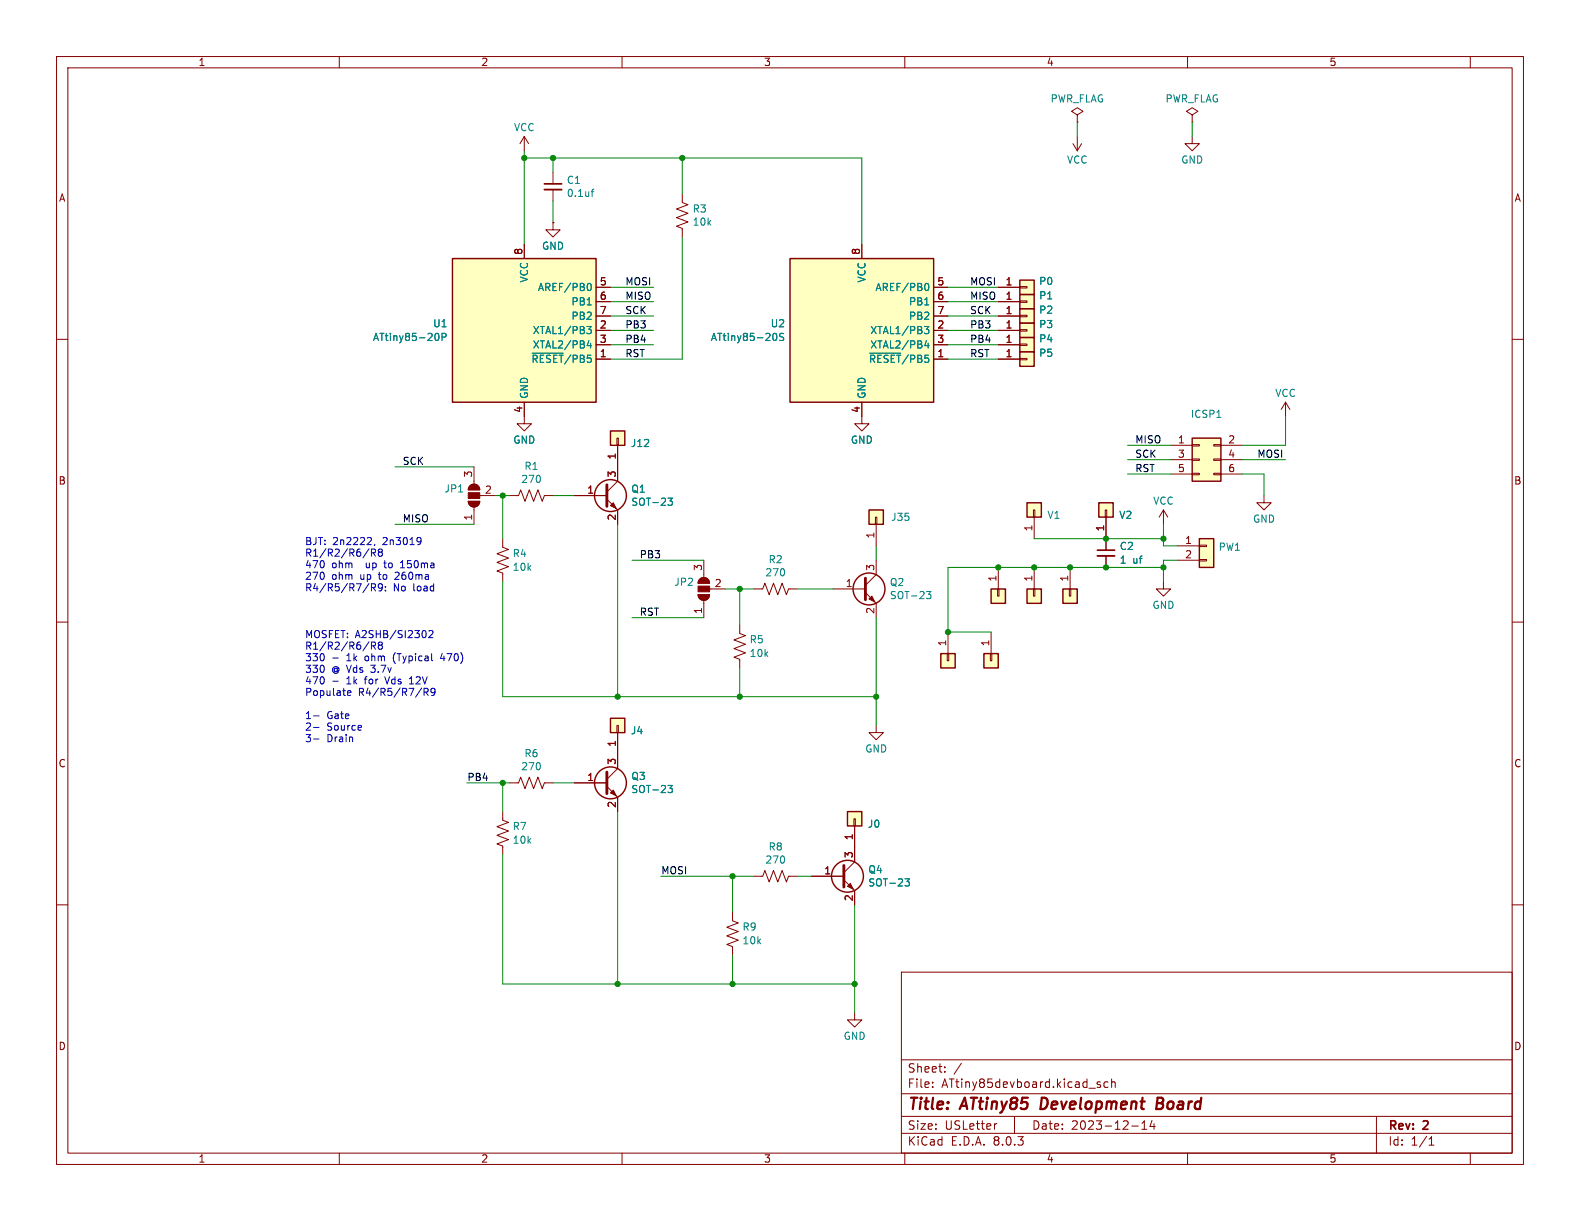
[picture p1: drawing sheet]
<svg xmlns="http://www.w3.org/2000/svg" width="279mm" height="216mm" viewBox="0 0 279 216" stroke-linecap="round" stroke-linejoin="round" font-family="sans-serif">
<g fill="none" stroke="#840000" stroke-width=".18">
<path d="M10 10h259.4v195.9h-259.4zM12 12h255.4v191.9h-255.4zM60 10v2M110 10v2M160 10v2M210 10v2M260 10v2M10 60h2M267.4 60h2M195.6 95.3v2M195.6 98.3v2M10 110h2"/>
<path d="M205.7 102.9v1.2h1.3l-1.3 1.3-1.2-1.3h1.2M267.4 110h2M90.2 138.4h1.5l.4-1 .7 2 .8-2 .8 2 .7-2 .8 2 .4-1h1.5M10 160h2M267.4 160h2M159.4 171.9h108v32h-108zM159.4 197.4h108M159.4 193.4h108M159.4 187.4h108M164.9 192.1v.2M164.9 191.4v.1M167.1 189.4v.2"/>
<path d="M167.1 188.7v.1M170 188l-1.3 1.9M176.3 198.7l-.3 .1M179.4 197.4v3M194.6 191.4l-.4-.1-.2 .2 .1 .2 .5 .2v.3h-.6M195.9 191.4l-.4-.1-.3 .3v.4l.2 .2h.5M196.6 191.4l.2-.1 .3 .1 .1 .9M196.6 190.8v1.5M200.1 199.1h1.2M201.9 199.7h.9M201.9 198.6l.5-.4v1.5M203.7 198.1l-.3 1.1h.9"/>
<path d="M204.1 198.7v1M243.4 197.4v6.5M60 203.9v2M110 203.9v2M159.4 200.4h108M160 203.9v2M210 203.9v2M252.7 202.5h.9M252.7 201.4l.4-.4v1.5M260 203.9v2"/>
</g>
<path d="M184.2 194.1l-.2 2h.5M204.6 195.1h.7M205.3 195.1l.2 .1M205.4 194.1h-.7l-.2 2 .9-.1M205.5 195l-.2 .1" fill="none" stroke="#840000" stroke-width=".4"/>
<path d="M194.1 98.3h3" fill="none" stroke="#840000" stroke-width=".33"/>
<path d="M194.1 97.3h3" fill="none" stroke="#840000" stroke-width=".3"/>
<path d="M212.1 95.3h2.5v5h-2.5z" fill="#ffffc2"/>
<path d="M208.3 96.5h3.8M208.3 99.1h3.8M212.1 98.9h1.3v.3h-1.3zM212.1 96.4h1.3v.2h-1.3zM143.5 154.9h5.7M149.2 155.6l1.9 1.9v2.5M151.1 149.9v2.5l-1.9 1.9" fill="none" stroke="#840000" stroke-width=".18"/>
<g fill="none" stroke="#840000" stroke-width=".25">
<path d="M212.1 95.3h2.5v5h-2.5z"/>
<circle cx="149.9" cy="154.9" r="2.82"/>
</g>
<path d="M149.2 153v3.8" fill="none" stroke="#840000" stroke-width=".51"/>
<path d="M149.9 156.7l.5-.5 .5 1z" fill="#840000" stroke="#840000" stroke-width=".18"/>
<path d="M160 155.4h.8l-.4 .5 .3 .1v.5l-.1 .2-.5-.1" fill="none" stroke="#008484" stroke-width=".18"/>
<path d="M107.9 76.2h2.6v2.5h-2.6z" fill="#ffffc2"/>
<path d="M109.1 77.5h.2v1.2h-.2zM109.2 78.7v6.4l-1.9 1.9M101.6 87.6h5.7M107.3 88.3l1.9 1.9v2.5" fill="none" stroke="#840000" stroke-width=".18"/>
<g fill="none" stroke="#840000" stroke-width=".25">
<path d="M107.9 76.2h2.6v2.5h-2.6z"/>
<circle cx="107.9" cy="87.6" r="2.82"/>
</g>
<path d="M107.3 85.7v3.8" fill="none" stroke="#840000" stroke-width=".51"/>
<path d="M107.9 89.4l.6-.5 .5 1z" fill="#840000" stroke="#840000" stroke-width=".18"/>
<path d="M118.1 88.1h.8l-.4 .5 .3 .1v.5l-.1 .2-.5-.1" fill="none" stroke="#008484" stroke-width=".18"/>
<path d="M107.9 127h2.6v2.5h-2.6z" fill="#ffffc2"/>
<path d="M101.6 138.4h5.7M107.3 139.1l1.9 1.9v2.5M109.1 128.3h.2v1.2h-.2zM109.2 129.5v6.4l-1.9 1.9" fill="none" stroke="#840000" stroke-width=".18"/>
<g fill="none" stroke="#840000" stroke-width=".25">
<path d="M107.9 127h2.6v2.5h-2.6z"/>
<circle cx="107.9" cy="138.4" r="2.82"/>
</g>
<path d="M107.3 136.5v3.8" fill="none" stroke="#840000" stroke-width=".51"/>
<path d="M107.9 140.2l.6-.5 .5 1z" fill="#840000" stroke="#840000" stroke-width=".18"/>
<path d="M118.1 138.9h.8l-.4 .5 .3 .1v.5l-.1 .2-.5-.1" fill="none" stroke="#008484" stroke-width=".18"/>
<path d="M181.6 88.9h2.5v2.5h-2.5z" fill="#ffffc2"/>
<path d="M154.9 99.1v2.5l-1.9 1.9M182.8 90.2h.2v1.2h-.2zM182.9 91.4v3.9M147.3 104.1h5.7M153 104.8l1.9 1.9v2.5M88.9 143.5v1.5l1 .4-2 .8 2 .7-2 .8 2 .8-2 .7 1 .4v1.5M133.3 154.9h1.6l.4-1 .7 2.1 .8-2.1 .7 2.1 .8-2.1 .8 2.1 .3-1.1h1.6" fill="none" stroke="#840000" stroke-width=".18"/>
<g fill="none" stroke="#840000" stroke-width=".25">
<path d="M181.6 88.9h2.5v2.5h-2.5z"/>
<circle cx="153.7" cy="104.1" r="2.82"/>
</g>
<path d="M153 102.2v3.8" fill="none" stroke="#840000" stroke-width=".51"/>
<path d="M153.7 105.9l.5-.5 .5 1z" fill="#840000" stroke="#840000" stroke-width=".18"/>
<path d="M163.8 104.6h.8l-.4 .5 .4 .1v.5l-.2 .2-.5-.1" fill="none" stroke="#008484" stroke-width=".18"/>
<path d="M153.7 90.2h2.5v2.5h-2.5z" fill="#ffffc2"/>
<path d="M154.8 91.4h.3v1.3h-.3zM154.9 92.7v3.8" fill="none" stroke="#840000" stroke-width=".18"/>
<path d="M153.7 90.2h2.5v2.5h-2.5z" fill="none" stroke="#840000" stroke-width=".25"/>
<path d="M80 45.7h25.4v25.4h-25.4z" fill="#ffffc2"/>
<path d="M80 45.7h25.4v25.4h-25.4z" fill="none" stroke="#840000" stroke-width=".25"/>
<g fill="none" stroke="#840000" stroke-width=".18">
<path d="M92.7 43.2v2.5M105.4 58.4h2.5M105.4 50.8h2.5M105.4 53.3h2.5M105.4 55.9h2.5M92.7 71.1v3.8h1.3l-1.3 1.3-1.3-1.3h1.3M105.4 63.5h2.5M105.4 61h2.5M82.8 88.6h2a1.02 1.02 0 0 1-1 1.1 1.02 1.02 0 0 1-1-1.1zM83.1 85.9a1.02 1.02 0 0 1 1.1-.2 1.02 1.02 0 0 1 .6 .9h-2zM83.8 82.6v3M83.8 89.7v3"/>
<path d="M84.8 87.6h2.8M90.2 87.6h1.5l.4-1 .7 2 .8-2 .8 2 .7-2 .8 2 .4-1h1.5M129.5 161.3v1.5l1.1 .4-2.1 .8 2.1 .7-2.1 .8 2.1 .7-2.1 .8 1 .4v1.5"/>
</g>
<path d="M77.1 59l.1-.1a.68 .68 0 0 1 .4 .7 .68 .68 0 0 1-.4 .6h-.1M78.2 59.6l.6-.1 .1-.1-.1-.3-.6-.2v1.3M103.8 57.7h.8l-.5 .5 .4 .1v.6l-.2 .1-.5-.1M104 50.2l.1-.1a.68 .68 0 0 1 .5 .6 .68 .68 0 0 1-.5 .7l-.1-.1M94.1 62.5h5.5M104.1 60.2l-.3 .9h.8M104.4 60.7v.8" fill="none" stroke="#008484" stroke-width=".18"/>
<g fill="#840000" stroke="#840000" stroke-width=".18">
<path d="M82.8 88.6h2a1.02 1.02 0 0 1-1 1.1 1.02 1.02 0 0 1-1-1.1z"/>
<path d="M82.8 87.1h2v1h-2z"/>
<path d="M83.1 85.9a1.02 1.02 0 0 1 1.1-.2 1.02 1.02 0 0 1 .6 .9h-2z"/>
</g>
<path d="M174 115.6h2.5v2.5h-2.5z" fill="#ffffc2"/>
<path d="M210.8 20.3l1-.6-1-.6-1 .6 1 .6v1.3M210.8 21.6h.1M175.1 115.6h.3v1.2h-.3zM175.3 111.8v3.8" fill="none" stroke="#840000" stroke-width=".18"/>
<path d="M174 115.6h2.5v2.5h-2.5z" fill="none" stroke="#840000" stroke-width=".25"/>
<path d="M166.4 115.6h2.5v2.5h-2.5z" fill="#ffffc2"/>
<path d="M133.3 104.1h1.6l.4-1 .7 2.1 .8-2.1 .7 2.1 .8-2.1 .8 2.1 .3-1.1h1.6M167.5 115.6h.3v1.2h-.3zM167.6 111.8v3.8" fill="none" stroke="#840000" stroke-width=".18"/>
<path d="M166.4 115.6h2.5v2.5h-2.5z" fill="none" stroke="#840000" stroke-width=".25"/>
<path d="M194.3 88.9h2.5v2.5h-2.5z" fill="#ffffc2"/>
<path d="M195.5 90.2h.2v1.2h-.2zM195.6 91.4v3.9" fill="none" stroke="#840000" stroke-width=".18"/>
<path d="M194.3 88.9h2.5v2.5h-2.5z" fill="none" stroke="#840000" stroke-width=".25"/>
<path d="M181.6 104.1h2.5v2.6h-2.5z" fill="#ffffc2"/>
<path d="M182.8 104.1h.2v1.3h-.2zM182.9 100.3v3.8" fill="none" stroke="#840000" stroke-width=".18"/>
<path d="M181.6 104.1h2.5v2.6h-2.5z" fill="none" stroke="#840000" stroke-width=".25"/>
<path d="M175.3 104.1h2.5v2.6h-2.5z" fill="#ffffc2"/>
<path d="M176.4 104.1h.3v1.3h-.3zM176.5 100.3v3.8" fill="none" stroke="#840000" stroke-width=".18"/>
<path d="M175.3 104.1h2.5v2.6h-2.5z" fill="none" stroke="#840000" stroke-width=".25"/>
<path d="M188 104.1h2.5v2.6h-2.5z" fill="#ffffc2"/>
<path d="M88.9 95.3v1.5l1 .4-2 .7 2 .8-2 .7 2 .8-2 .8 1 .3v1.6M124.5 99.1v3M123.4 105.2h2.1a1.02 1.02 0 0 1-1 1 1.02 1.02 0 0 1-1.1-1zM123.7 102.4a1.02 1.02 0 0 1 1.1-.2 1.02 1.02 0 0 1 .7 .9h-2.1zM124.5 106.2v3M125.5 104.1h2.8M189.1 104.1h.3v1.3h-.3zM189.2 100.3v3.8" fill="none" stroke="#840000" stroke-width=".18"/>
<path d="M188 104.1h2.5v2.6h-2.5z" fill="none" stroke="#840000" stroke-width=".25"/>
<g fill="#840000" stroke="#840000" stroke-width=".18">
<path d="M123.4 105.2h2.1a1.02 1.02 0 0 1-1 1 1.02 1.02 0 0 1-1.1-1z"/>
<path d="M123.4 103.6h2.1v1h-2.1z"/>
<path d="M123.7 102.4a1.02 1.02 0 0 1 1.1-.2 1.02 1.02 0 0 1 .7 .9h-2.1z"/>
</g>
<path d="M149.9 143.5h2.5v2.6h-2.5z" fill="#ffffc2"/>
<g fill="none" stroke="#840000" stroke-width=".18">
<path d="M92.7 24.1l-.8 1.3M92.7 24.1v2.6M92.7 24.1l.8 1.3M97.8 39.4v1.2h1.3l-1.3 1.3-1.3-1.3h1.3M97.8 39.4h.1M97.8 30.5v2M97.8 33.5v2.1M120.6 34.3v1.5l1.1 .4-2.1 .8 2.1 .7-2.1 .8 2.1 .7-2.1 .8 1 .4v1.5M152.4 73.7v1.2h1.3l-1.3 1.3-1.3-1.3h1.3M130.8 110.5v1.5l1 .4-2 .8 2 .7-2 .8 2 .7-2 .8 1 .4v1.5M154.9 128.3v1.2h1.3l-1.3 1.3-1.2-1.3h1.2M151 144.8h.3v1.3h-.3z"/>
<path d="M151.1 146.1v3.8M151.1 179.1v1.2h1.3l-1.3 1.3-1.2-1.3h1.2"/>
</g>
<path d="M149.9 143.5h2.5v2.6h-2.5z" fill="none" stroke="#840000" stroke-width=".25"/>
<path d="M96.3 33.5h3" fill="none" stroke="#840000" stroke-width=".33"/>
<path d="M96.3 32.5h3" fill="none" stroke="#840000" stroke-width=".3"/>
<path d="M104.5 33.9h.5M105 33.5l-.3 .2v1" fill="none" stroke="#008484" stroke-width=".18"/>
<path d="M139.7 45.7h25.4v25.4h-25.4z" fill="#ffffc2"/>
<path d="M139.7 45.7h25.4v25.4h-25.4z" fill="none" stroke="#840000" stroke-width=".25"/>
<g fill="none" stroke="#840000" stroke-width=".18">
<path d="M190.5 20.3l1-.6-1-.6-1 .6 1 .6v1.3M190.5 21.6h.1M152.4 43.2v2.5M165.1 58.4h2.5M165.1 50.8h2.5M165.1 53.3h2.5M165.1 55.9h2.5M152.4 71.1v2.6M165.1 63.5h2.5M165.1 61h2.5M205.7 90.2l-.7 1.2M205.7 90.2v2.5"/>
<path d="M205.7 90.2l.8 1.2"/>
</g>
<path d="M136.8 59l.2-.1a.68 .68 0 0 1 .4 .7 .68 .68 0 0 1-.4 .6h-.2M138.6 59l-.5-.1-.2 .2v.3l.6 .3 .1 .3-.3 .2h-.4M163.5 57.7h.7l-.4 .5 .4 .1v.6l-.2 .1-.5-.1M163.7 50.2l.1-.1a.68 .68 0 0 1 .5 .6 .68 .68 0 0 1-.5 .7l-.1-.1M153.8 62.5h5.5M163.8 60.2l-.3 .9h.8M164.1 60.7v.8" fill="none" stroke="#008484" stroke-width=".18"/>
<path d="M210.8 77.5h5.1v7.6h-5.1z" fill="#ffffc2"/>
<g fill="none" stroke="#840000" stroke-width=".18">
<path d="M207 78.7h3.8M210.8 78.6h1.3v.3h-1.3zM214.6 78.6h1.3v.3h-1.3zM215.9 78.7h3.8M227.3 71.1l-.7 1.3M227.3 71.1v2.6M227.3 71.1l.8 1.3M207 81.3h3.8M207 83.8h3.8M210.8 83.7h1.3v.2h-1.3zM210.8 81.2h1.3v.2h-1.3zM214.6 83.7h1.3v.2h-1.3z"/>
<path d="M214.6 81.2h1.3v.2h-1.3zM215.9 81.3h3.8M215.9 83.8h3.8M223.5 87.6v1.3h1.3l-1.3 1.3-1.3-1.3h1.3"/>
</g>
<path d="M210.8 77.5h5.1v7.6h-5.1z" fill="none" stroke="#840000" stroke-width=".25"/>
<path d="M215.2 73.8h.7" fill="none" stroke="#008484" stroke-width=".18"/>
<path d="M180.3 52.1h2.6v2.5h-2.6z" fill="#ffffc2"/>
<path d="M176.5 53.3h3.8M180.3 53.2h1.3v.3h-1.3z" fill="none" stroke="#840000" stroke-width=".18"/>
<path d="M180.3 52.1h2.6v2.5h-2.6z" fill="none" stroke="#840000" stroke-width=".25"/>
<path d="M180.3 54.6h2.6v2.6h-2.6z" fill="#ffffc2"/>
<path d="M176.5 55.9h3.8M180.3 55.8h1.3v.2h-1.3z" fill="none" stroke="#840000" stroke-width=".18"/>
<path d="M180.3 54.6h2.6v2.6h-2.6z" fill="none" stroke="#840000" stroke-width=".25"/>
<path d="M180.3 57.2h2.6v2.5h-2.6z" fill="#ffffc2"/>
<path d="M176.5 58.4h3.8M180.3 58.3h1.3v.2h-1.3z" fill="none" stroke="#840000" stroke-width=".18"/>
<path d="M180.3 57.2h2.6v2.5h-2.6z" fill="none" stroke="#840000" stroke-width=".25"/>
<path d="M180.3 59.7h2.6v2.5h-2.6z" fill="#ffffc2"/>
<path d="M176.5 61h3.8M180.3 60.8h1.3v.3h-1.3z" fill="none" stroke="#840000" stroke-width=".18"/>
<path d="M180.3 59.7h2.6v2.5h-2.6z" fill="none" stroke="#840000" stroke-width=".25"/>
<path d="M180.3 49.5h2.6v2.6h-2.6z" fill="#ffffc2"/>
<path d="M176.5 50.8h3.8M180.3 50.7h1.3v.2h-1.3z" fill="none" stroke="#840000" stroke-width=".18"/>
<path d="M180.3 49.5h2.6v2.6h-2.6z" fill="none" stroke="#840000" stroke-width=".25"/>
<path d="M180.3 62.2h2.6v2.6h-2.6z" fill="#ffffc2"/>
<g fill="none" stroke="#840000" stroke-width=".18">
<path d="M97.8 39.4h.1M189.7 25.4l.8 1.3M190.5 24.1v2.6M191.3 25.4l-.8 1.3M210.8 24.1v1.3h1.3l-1.3 1.3-1.3-1.3h1.3M92.7 43.2v2.5M105.4 58.4h2.5M105.4 50.8h2.5M105.4 53.3h2.5M105.4 55.9h2.5M152.4 43.2v2.5M165.1 58.4h2.5"/>
<path d="M165.1 50.8h2.5M165.1 53.3h2.5M165.1 55.9h2.5M176.5 58.4h3.8M176.5 50.8h3.8M176.5 53.3h3.8M176.5 55.9h3.8M92.7 71.1v2.6M105.4 63.5h2.5M105.4 61h2.5M109.2 78.7v6.4M152.4 71.1v2.6"/>
<path d="M165.1 63.5h2.5M165.1 61h2.5M176.5 63.5h3.8M176.5 61h3.8M180.3 63.4h1.3v.2h-1.3zM101.6 87.6h5.7M109.2 90.2v2.5M195.6 91.4v5.9M195.6 98.3v2M101.6 138.4h5.7M109.2 129.5v6.4M109.2 141v2.5"/>
<path d="M143.5 154.9h5.7M151.1 146.1v6.3M151.1 157.5v2.5"/>
</g>
<path d="M180.3 62.2h2.6v2.6h-2.6z" fill="none" stroke="#840000" stroke-width=".25"/>
<g fill="none" stroke="#0000c2" stroke-width=".18">
<path d="M65.3 97l-1.1 1.7M65.7 97.8l.6-.1 .1-.2-.1-.3-.6-.1v1.3M66 97.8l.4 .6M66.3 96.2l-.1 .3M67.1 97.6l-.2-.2 .2-.3h.4l.1 .2-.2 .3M67.1 97.6l-.2 .3v.2l.2 .3h.3l.2-.3v-.2l-.2-.3M67.1 97.6h.3M71.1 99.3l-.3 .2M74.2 95l.2 .2a1.03 1.03 0 0 1-.2 1M74.4 95.6l-.2 .2M58.8 116.4h1M65.3 113.5l-1.1 1.6"/>
<path d="M65.7 103.2v1.3M65.7 113.5v1.3M66 114.2l.4 .6M66 103.9l.4 .6M66.2 113.5l.2 .3-.1 .3-.6 .1M66.3 103.3l.1 .2-.1 .3-.6 .1M67.1 113.5l-.2 .3 .2 .3M67.1 103.2l-.2 .3 .1 .4 .4 .1 .2-.2M67.1 114.1l-.2 .2v.3l.2 .2h.3l.2-.2v-.3l-.2-.2M67.1 114.1h.3M67.4 113.5l.2 .3-.2 .3M67.4 103.2l.2 .1a.84 .84 0 0 1-.3 1.2h-.3"/>
<path d="M68 119.7l.5 1.2M68.2 104.4v.1M68.2 103.7v.1M70.8 100.4h.7M72.6 119.8l-.2 .2M75.2 111.6l.2 .4-.2 .6M75.8 111.6l.5-.1 .3 .3-.8 1h.8M78.2 115.5l-.3 .9h.8M55.5 126.6h.9M55.5 128.6h.9M55.5 130.7h.9M58.8 120.5h1"/>
<path d="M61.4 122.6l.7-.2-.1-.2-.4-.1-.2 .2 .1 .6h.5M72.4 120.9h.7M74.6 121.6l-1.1 1.7M75 121.7v1.3M75.3 122.4l.4 .6M75.5 121.7l.2 .3v.3l-.7 .1M76.4 121.7l-.2 .3 .1 .4 .4 .1 .2-.2M76.7 121.7l.2 .1a.84 .84 0 0 1-.3 1.2h-.3"/>
</g>
<g fill="none" stroke="#008400" stroke-width=".18">
<path d="M92.7 27.9h59.7v15.3M92.7 26.7v16.5M97.8 27.9v2.6M97.8 35.6v3.8M120.6 27.9v6.4M190.5 21.6v2.5M210.8 21.6v2.5M107.9 58.4h7.7M107.9 50.8h7.7M107.9 53.3h7.7M107.9 55.9h7.7M120.6 41.9v21.6h-12.7"/>
<path d="M167.6 58.4h8.9M167.6 50.8h8.9M167.6 53.3h8.9M167.6 55.9h8.9M107.9 61h7.7M167.6 61h8.9M167.6 63.5h8.9M199.4 78.7h7.6M227.3 73.7v5h-7.6M69.8 92.7h14M69.8 82.6h14M87.6 87.6h2.6"/>
<path d="M88.9 87.6v7.7M97.8 87.6h3.8M109.2 92.7v30.5M111.8 99.1h12.7M154.9 96.5v2.6M182.9 95.3h22.8M199.4 81.3h7.6M199.4 83.8h7.6M205.7 92.7v3.8h2.6M208.3 99.1h-2.6v3.8M219.7 81.3h7.6M219.7 83.8h3.8v3.8"/>
<path d="M88.9 102.9v20.3h66M111.8 109.2h12.7M128.3 104.1h5M130.8 104.1v6.4M130.8 118.1v5.1M141 104.1h6.3M154.9 109.2v19.1M205.7 100.3h-38.1v11.5h7.7M82.5 138.4h7.7M88.9 138.4v5.1M97.8 138.4h3.8M88.9 151.1v22.9h62.2"/>
<path d="M109.2 143.5v30.5M116.8 154.9h16.5M129.5 154.9v6.4M141 154.9h2.5M129.5 168.9v5.1M151.1 160v19.1"/>
</g>
<g fill="none" stroke="#008484" stroke-width=".18">
<path d="M77.1 59l.1-.1a.68 .68 0 0 1 .4 .7 .68 .68 0 0 1-.4 .6h-.1M78.2 59.6l.6-.1 .1-.1-.1-.3-.6-.2v1.3M103.8 57.7h.8l-.5 .5 .4 .1v.6l-.2 .1-.5-.1M104 50.2l.1-.1a.68 .68 0 0 1 .5 .6 .68 .68 0 0 1-.5 .7l-.1-.1M136.8 59l.2-.1a.68 .68 0 0 1 .4 .7 .68 .68 0 0 1-.4 .6h-.2M138.6 59l-.5-.1-.2 .2v.3l.6 .3 .1 .3-.3 .2h-.4M163.5 57.7h.7l-.4 .5 .4 .1v.6l-.2 .1-.5-.1M163.7 50.2l.1-.1a.68 .68 0 0 1 .5 .6 .68 .68 0 0 1-.5 .7l-.1-.1M94.1 62.5h5.5M104.1 60.2l-.3 .9h.8M104.4 60.7v.8M153.8 62.5h5.5"/>
<path d="M163.8 60.2l-.3 .9h.8M164.1 60.7v.8M118.1 88.1h.8l-.4 .5 .3 .1v.5l-.1 .2-.5-.1M118.1 138.9h.8l-.4 .5 .3 .1v.5l-.1 .2-.5-.1M160 155.4h.8l-.4 .5 .3 .1v.5l-.1 .2-.5-.1"/>
</g>
<g fill="#008400" stroke="#008400" stroke-width=".18">
<circle cx="130.8" cy="123.2" r=".46"/>
<circle cx="88.9" cy="87.6" r=".46"/>
<circle cx="88.9" cy="138.4" r=".46"/>
<circle cx="109.2" cy="123.2" r=".46"/>
<circle cx="205.7" cy="95.3" r=".46"/>
<circle cx="205.7" cy="100.3" r=".46"/>
<circle cx="182.9" cy="100.3" r=".46"/>
<circle cx="195.6" cy="100.3" r=".46"/>
<circle cx="189.2" cy="100.3" r=".46"/>
<circle cx="195.6" cy="95.3" r=".46"/>
<circle cx="176.5" cy="100.3" r=".46"/>
<circle cx="167.6" cy="111.8" r=".46"/>
<circle cx="109.2" cy="174" r=".46"/>
<circle cx="130.8" cy="104.1" r=".46"/>
<circle cx="129.5" cy="154.9" r=".46"/>
<circle cx="129.5" cy="174" r=".46"/>
<circle cx="151.1" cy="174" r=".46"/>
<circle cx="154.9" cy="123.2" r=".46"/>
<circle cx="97.8" cy="27.9" r=".46"/>
<circle cx="92.7" cy="27.9" r=".46"/>
<circle cx="120.6" cy="27.9" r=".46"/>
</g>
<g font-size="2.8" fill="#840000">
<text x="160.4" y="196.8">Title:</text>
<text x="170.1" y="196.8">ATtiny85</text>
<text x="184.9" y="196.8">Development</text>
<text x="206.1" y="196.8">Board</text>
</g>
<g font-size="2.1" fill="#840000">
<text x="160.4" y="189.9">Sheet:</text>
<text x="160.4" y="192.6">File:</text>
<text x="166.5" y="192.6">ATtiny85devboard.kicad_sch</text>
<text x="160.4" y="202.8">KiCad</text>
<text x="160.4" y="200">Size:</text>
<text x="167.1" y="200">USLetter</text>
<text x="168.1" y="202.8">E.D.A.</text>
<text x="175.7" y="202.8">8.0.3</text>
<text x="182.4" y="200">Date:</text>
<text x="189.4" y="200">2023-12-14</text>
<text x="245.4" y="200.2">Rev:</text>
<text x="245.4" y="202.8">Id:</text>
<text x="249.5" y="202.8">1/1</text>
<text x="251.8" y="200.2">2</text>
</g>
<g font-size="1.8" fill="#840000">
<text x="35" y="11.9">1</text>
<text x="85" y="11.9">2</text>
<text x="135" y="11.9">3</text>
<text x="185" y="11.9">4</text>
<text x="235" y="11.9">5</text>
<text x="10.3" y="35.9">A</text>
<text x="267.7" y="35.9">A</text>
<text x="92.5" y="45.2" transform="rotate(-90 92.5 45.2)">8</text>
<text x="152.1" y="45.2" transform="rotate(-90 152.1 45.2)">8</text>
<text x="106" y="50.5">5</text>
<text x="106" y="53.1">6</text>
<text x="165.7" y="50.5">5</text>
<text x="165.7" y="53.1">6</text>
<text x="177.7" y="53.1">1</text>
<text x="177.7" y="50.5">1</text>
<text x="106" y="58.2">2</text>
<text x="106" y="55.6">7</text>
<text x="165.7" y="58.2">2</text>
<text x="165.7" y="55.6">7</text>
<text x="177.7" y="55.6">1</text>
<text x="177.7" y="58.2">1</text>
<text x="106" y="63.2">1</text>
<text x="106" y="60.7">3</text>
<text x="165.7" y="63.2">1</text>
<text x="165.7" y="60.7">3</text>
<text x="177.7" y="60.7">1</text>
<text x="177.7" y="63.2">1</text>
<text x="92.5" y="73.1" transform="rotate(-90 92.5 73.1)">4</text>
<text x="152.1" y="73.1" transform="rotate(-90 152.1 73.1)">4</text>
<text x="109" y="81.4" transform="rotate(-90 109 81.4)">1</text>
<text x="208.2" y="78.5">1</text>
<text x="208.2" y="81">3</text>
<text x="208.2" y="83.6">5</text>
<text x="217.1" y="78.5">2</text>
<text x="217.1" y="81">4</text>
<text x="217.1" y="83.6">6</text>
<text x="10.3" y="85.9">B</text>
<text x="83.6" y="84.5" transform="rotate(-90 83.6 84.5)">3</text>
<text x="85.7" y="87.4">2</text>
<text x="103.8" y="87.4">1</text>
<text x="109" y="84.5" transform="rotate(-90 109 84.5)">3</text>
<text x="267.7" y="85.9">B</text>
<text x="83.6" y="92.1" transform="rotate(-90 83.6 92.1)">1</text>
<text x="109" y="92.1" transform="rotate(-90 109 92.1)">2</text>
<text x="154.7" y="95.3" transform="rotate(-90 154.7 95.3)">1</text>
<text x="182.6" y="94.1" transform="rotate(-90 182.6 94.1)">1</text>
<text x="195.3" y="94.1" transform="rotate(-90 195.3 94.1)">1</text>
<text x="124.2" y="101" transform="rotate(-90 124.2 101)">3</text>
<text x="154.7" y="101" transform="rotate(-90 154.7 101)">3</text>
<text x="209.5" y="96.3">1</text>
<text x="209.5" y="98.8">2</text>
<text x="126.3" y="103.9">2</text>
<text x="149.5" y="103.9">1</text>
<text x="176.3" y="102.9" transform="rotate(-90 176.3 102.9)">1</text>
<text x="182.6" y="102.9" transform="rotate(-90 182.6 102.9)">1</text>
<text x="189" y="102.9" transform="rotate(-90 189 102.9)">1</text>
<text x="124.2" y="108.7" transform="rotate(-90 124.2 108.7)">1</text>
<text x="154.7" y="108.7" transform="rotate(-90 154.7 108.7)">2</text>
<text x="167.4" y="114.4" transform="rotate(-90 167.4 114.4)">1</text>
<text x="175" y="114.4" transform="rotate(-90 175 114.4)">1</text>
<text x="10.3" y="135.9">C</text>
<text x="109" y="135.3" transform="rotate(-90 109 135.3)">3</text>
<text x="109" y="132.2" transform="rotate(-90 109 132.2)">1</text>
<text x="267.7" y="135.9">C</text>
<text x="103.8" y="138.2">1</text>
<text x="109" y="142.9" transform="rotate(-90 109 142.9)">2</text>
<text x="150.9" y="148.7" transform="rotate(-90 150.9 148.7)">1</text>
<text x="145.7" y="154.7">1</text>
<text x="150.9" y="151.8" transform="rotate(-90 150.9 151.8)">3</text>
<text x="150.9" y="159.5" transform="rotate(-90 150.9 159.5)">2</text>
<text x="10.3" y="185.9">D</text>
<text x="267.7" y="185.9">D</text>
<text x="35" y="205.8">1</text>
<text x="85" y="205.8">2</text>
<text x="135" y="205.8">3</text>
<text x="185" y="205.8">4</text>
<text x="235" y="205.8">5</text>
</g>
<g font-size="1.8" fill="#008484">
<text x="90.8" y="23.4">VCC</text>
<text x="185.7" y="18.3">PWR_FLAG</text>
<text x="206" y="18.3">PWR_FLAG</text>
<text x="188.6" y="29.1">VCC</text>
<text x="208.8" y="29.1">GND</text>
<text x="100.1" y="32.7">C1</text>
<text x="100.1" y="35">0.1uf</text>
<text x="122.4" y="37.8">R3</text>
<text x="122.4" y="40.1">10k</text>
<text x="95.8" y="44.4">GND</text>
<text x="93.6" y="50.1" transform="rotate(-90 93.6 50.1)">VCC</text>
<text x="95" y="51.7">AREF/PB0</text>
<text x="153.3" y="50.1" transform="rotate(-90 153.3 50.1)">VCC</text>
<text x="154.7" y="51.7">AREF/PB0</text>
<text x="183.7" y="53.1">P1</text>
<text x="183.7" y="50.6">P0</text>
<text x="76.5" y="58.1">U1</text>
<text x="94.1" y="59.3">XTAL1/PB3</text>
<text x="100.9" y="54.2">PB1</text>
<text x="100.9" y="56.7">PB2</text>
<text x="136.2" y="58.1">U2</text>
<text x="153.8" y="59.3">XTAL1/PB3</text>
<text x="160.6" y="54.2">PB1</text>
<text x="160.6" y="56.7">PB2</text>
<text x="183.7" y="55.7">P2</text>
<text x="183.7" y="58.2">P3</text>
<text x="65.9" y="60.5">ATtiny85-20P</text>
<text x="93.9" y="64.4">~{RESET}/PB5</text>
<text x="94.1" y="61.8">XTAL2/PB4</text>
<text x="125.6" y="60.5">ATtiny85-20S</text>
<text x="153.6" y="64.4">~{RESET}/PB5</text>
<text x="153.8" y="61.8">XTAL2/PB4</text>
<text x="183.7" y="60.8">P4</text>
<text x="183.7" y="63.3">P5</text>
<text x="93.6" y="70.6" transform="rotate(-90 93.6 70.6)">GND</text>
<text x="153.3" y="70.6" transform="rotate(-90 153.3 70.6)">GND</text>
<text x="225.4" y="70.4">VCC</text>
<text x="210.5" y="74.1">ICSP1</text>
<text x="90.7" y="78.7">GND</text>
<text x="92.6" y="83.3">R1</text>
<text x="111.5" y="79.2">J12</text>
<text x="150.4" y="78.7">GND</text>
<text x="78.5" y="87.3">JP1</text>
<text x="92.1" y="85.6">270</text>
<text x="111.5" y="87.3">Q1</text>
<text x="111.5" y="89.6">SOT-23</text>
<text x="203.8" y="89.4">VCC</text>
<text x="157.5" y="92.3">J35</text>
<text x="185.1" y="91.9">V1</text>
<text x="197.8" y="91.9">V2</text>
<text x="221.5" y="92.6">GND</text>
<text x="90.6" y="98.7">R4</text>
<text x="90.6" y="101.1">10k</text>
<text x="135.8" y="99.8">R2</text>
<text x="197.9" y="97.4">C2</text>
<text x="197.9" y="99.9">1</text>
<text x="200.3" y="99.9">uf</text>
<text x="215.4" y="97.6">PW1</text>
<text x="119.1" y="103.8">JP2</text>
<text x="135.2" y="102.1">270</text>
<text x="157.3" y="103.8">Q2</text>
<text x="157.3" y="106.1">SOT-23</text>
<text x="203.7" y="107.9">GND</text>
<text x="132.5" y="114">R5</text>
<text x="132.5" y="116.4">10k</text>
<text x="111.5" y="130">J4</text>
<text x="92.1" y="136.4">270</text>
<text x="92.6" y="134.1">R6</text>
<text x="152.9" y="133.3">GND</text>
<text x="111.5" y="138.1">Q3</text>
<text x="111.5" y="140.4">SOT-23</text>
<text x="90.6" y="147">R7</text>
<text x="90.6" y="149.4">10k</text>
<text x="153.4" y="146.6">J0</text>
<text x="135.2" y="152.9">270</text>
<text x="135.8" y="150.6">R8</text>
<text x="153.5" y="154.6">Q4</text>
<text x="153.5" y="156.9">SOT-23</text>
<text x="131.2" y="164.8">R9</text>
<text x="131.2" y="167.2">10k</text>
<text x="149.1" y="184.1">GND</text>
</g>
<g font-size="1.8">
<text x="110.5" y="53.1">MISO</text>
<text x="110.5" y="50.5">MOSI</text>
<text x="171.4" y="50.5">MOSI</text>
<text x="171.4" y="53.1">MISO</text>
<text x="110.5" y="58.2">PB3</text>
<text x="110.5" y="55.6">SCK</text>
<text x="171.4" y="55.6">SCK</text>
<text x="171.4" y="58.2">PB3</text>
<text x="110.5" y="63.2">RST</text>
<text x="110.5" y="60.7">PB4</text>
<text x="171.4" y="60.7">PB4</text>
<text x="171.4" y="63.2">RST</text>
<text x="71.1" y="82.3">SCK</text>
<text x="200.7" y="81">SCK</text>
<text x="200.7" y="78.5">MISO</text>
<text x="200.7" y="83.6">RST</text>
<text x="222.2" y="81">MOSI</text>
<text x="71.1" y="92.4">MISO</text>
<text x="113" y="98.8">PB3</text>
<text x="113" y="109">RST</text>
<text x="82.5" y="138.2">PB4</text>
<text x="116.8" y="154.7">MOSI</text>
</g>
<g font-size="1.8" fill="#0000c2">
<text x="53.8" y="96.5">BJT:</text>
<text x="53.8" y="98.5">R1/R2/R6/R8</text>
<text x="53.8" y="100.6">470</text>
<text x="58.6" y="100.6">ohm</text>
<text x="58.8" y="96.5">2n2222,</text>
<text x="65" y="100.6">up</text>
<text x="67.8" y="96.5">2n3019</text>
<text x="68.4" y="100.6">to</text>
<text x="71.5" y="100.6">150ma</text>
<text x="53.8" y="102.6">270</text>
<text x="53.8" y="104.7">R4/R5/R7/R9:</text>
<text x="58.6" y="102.6">ohm</text>
<text x="63.8" y="102.6">up</text>
<text x="67.3" y="102.6">to</text>
<text x="69.5" y="104.7">No</text>
<text x="70.3" y="102.6">260ma</text>
<text x="73.2" y="104.7">load</text>
<text x="53.8" y="112.9">MOSFET: A2SHB/SI2302</text>
<text x="53.8" y="115">R1/R2/R6/R8</text>
<text x="53.8" y="117">330</text>
<text x="53.8" y="119.1">330</text>
<text x="58.6" y="119.1">@ Vds</text>
<text x="61.4" y="117">1k</text>
<text x="64.8" y="117">ohm</text>
<text x="65.9" y="119.1">3.7v</text>
<text x="70" y="117">(Typical</text>
<text x="78.6" y="117">470)</text>
<text x="53.8" y="121.1">470</text>
<text x="53.8" y="123.1">Populate</text>
<text x="61.4" y="121.1">1k</text>
<text x="63.4" y="123.1">R4/R5/R7/R9</text>
<text x="64.8" y="121.1">for</text>
<text x="68.6" y="121.1">Vds</text>
<text x="73.1" y="121.1">12V</text>
<text x="53.8" y="127.2">1-</text>
<text x="53.8" y="129.3">2-</text>
<text x="53.8" y="131.3">3-</text>
<text x="57.8" y="127.2">Gate</text>
<text x="57.8" y="129.3">Source</text>
<text x="57.8" y="131.3">Drain</text>
</g>
</svg>
